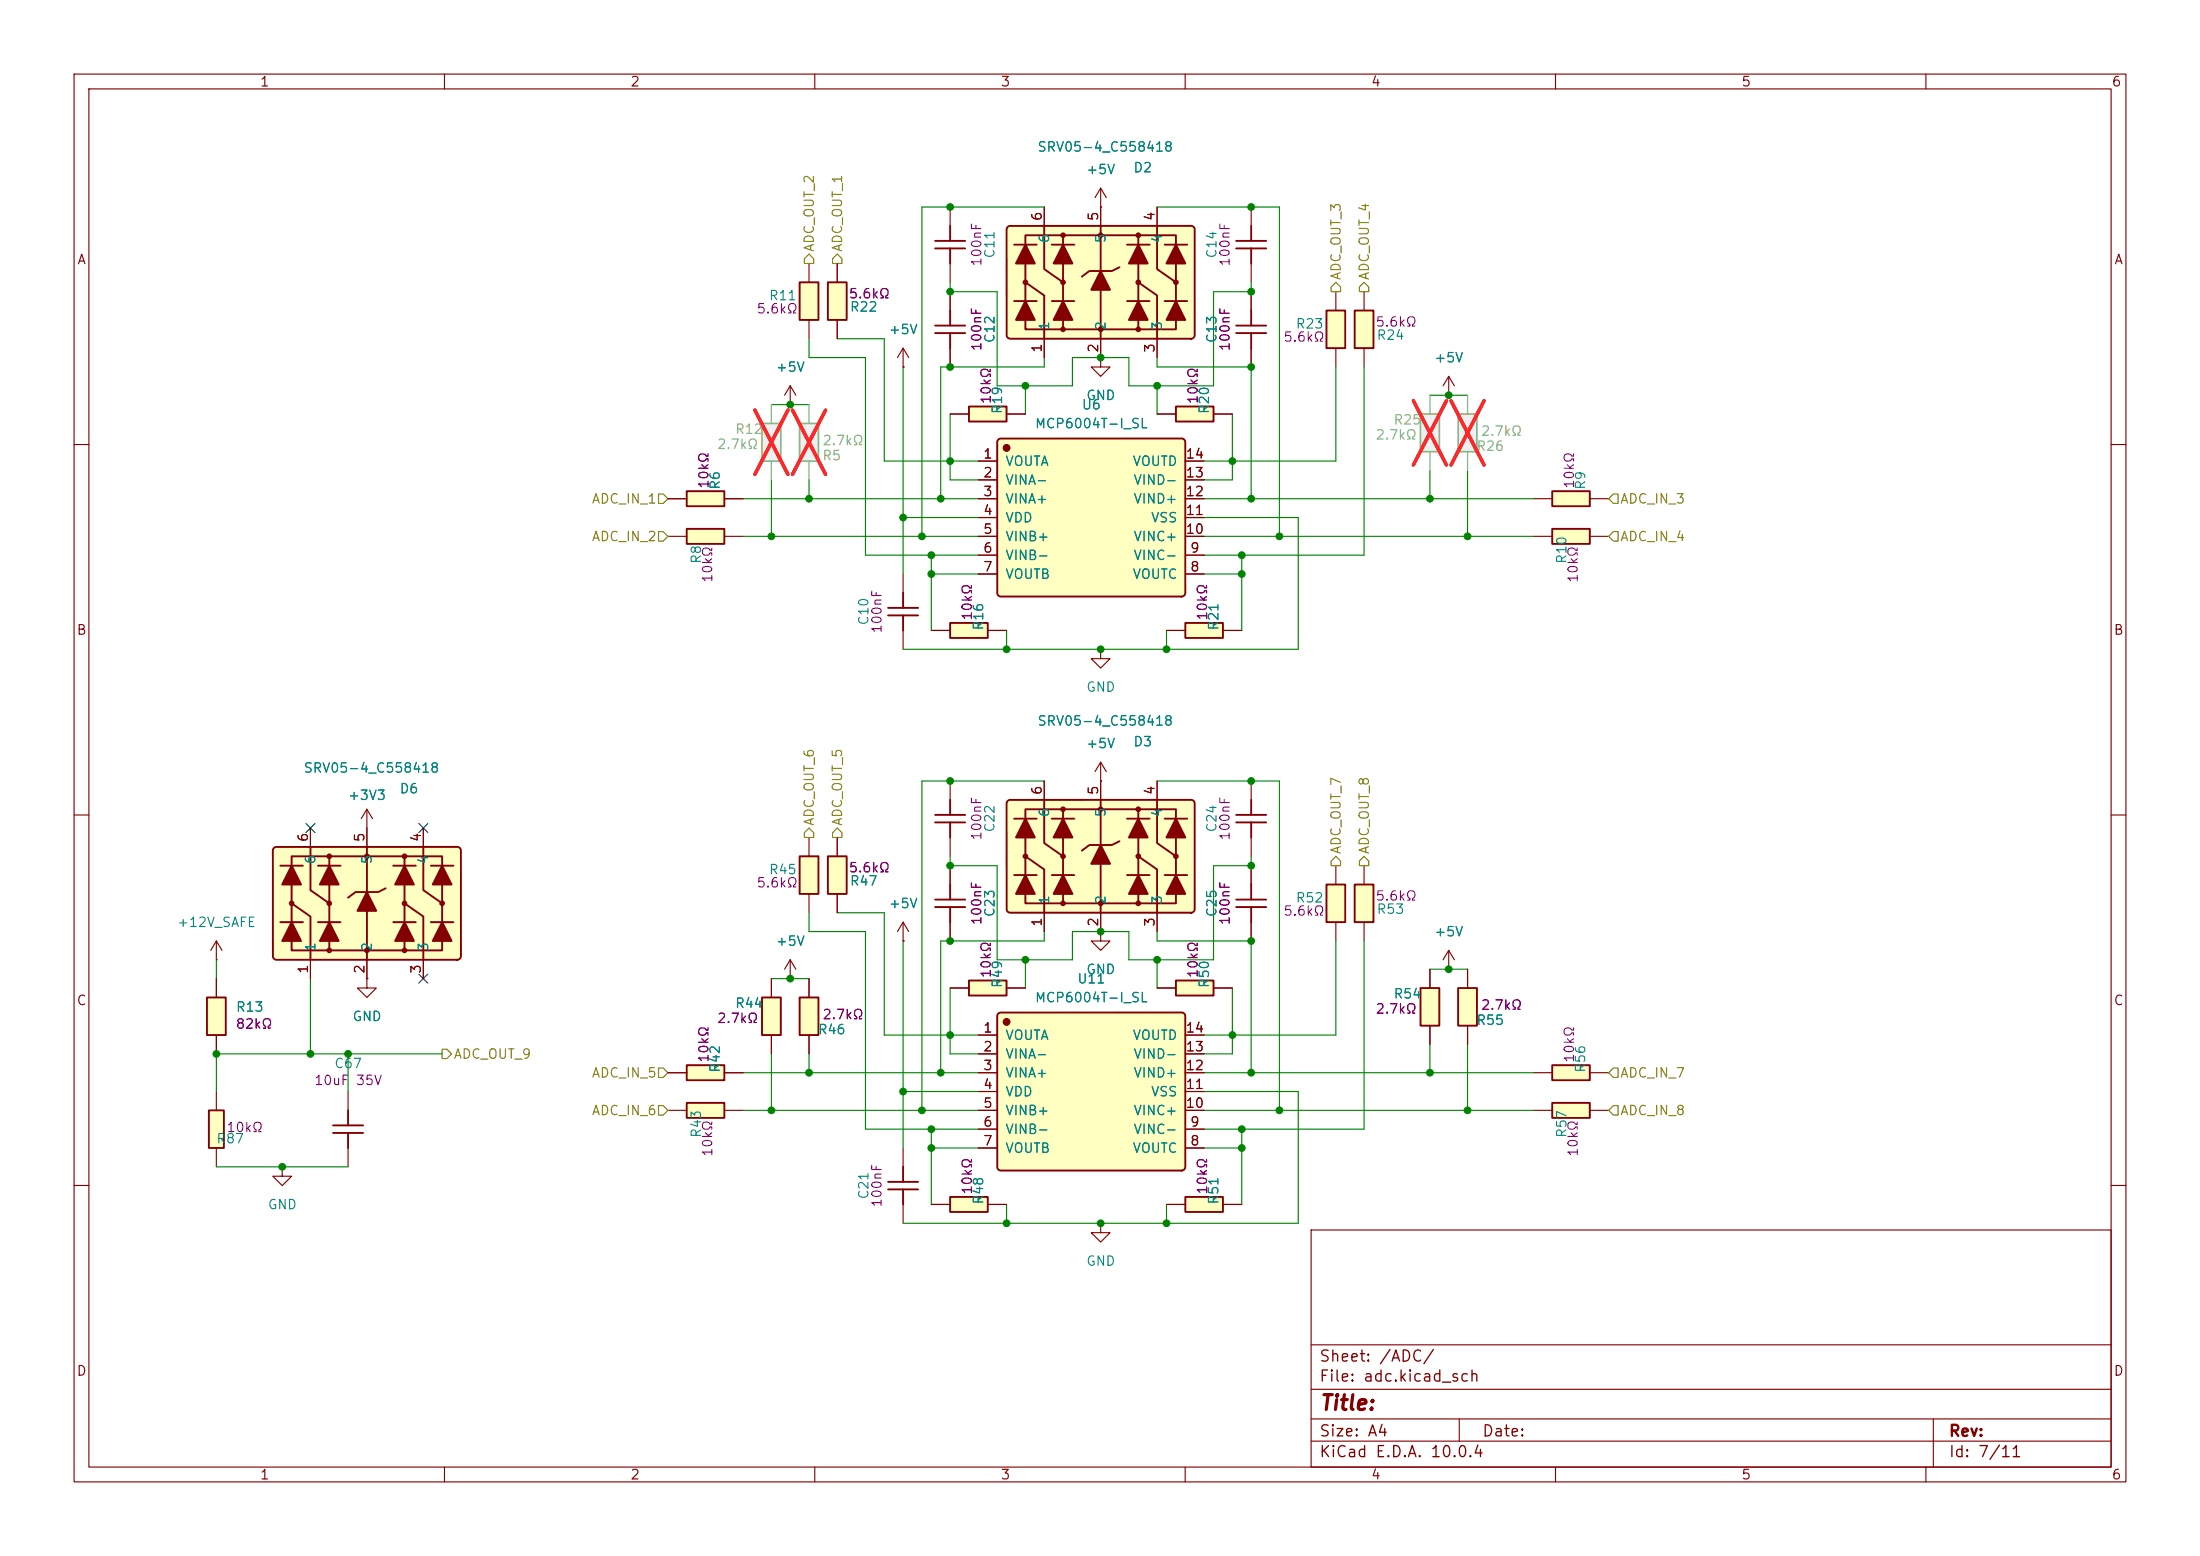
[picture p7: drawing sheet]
<svg xmlns="http://www.w3.org/2000/svg" width="297mm" height="210mm" viewBox="0 0 297 210" stroke-linecap="round" stroke-linejoin="round" font-family="sans-serif">
<g fill="none" stroke="#840000" stroke-width=".15">
<path d="M10 10h277v190h-277zM12 12h273v186h-273zM60 10v2M110 10v2M160 10v2M210 10v2M260 10v2M10 60h2M285 60h2M10 110h2M285 110h2M10 160h2"/>
<path d="M177 166h108v32h-108zM285 160h2M60 198v2M110 198v2M160 198v2M177 194.5h108M177 191.5h108M177 187.5h108M177 181.5h108M197 191.5v3M210 198v2M260 198v2"/>
<path d="M261 191.5v6.5"/>
</g>
<path d="M196.8 133.4h2.6v5h-2.6z" fill="#ffffc2"/>
<path d="M196.8 133.4h2.6v5h-2.6z" fill="none" stroke="#840000" stroke-width=".25"/>
<path d="M198.1 130.8v2.6M198.1 138.4v2.6" fill="none" stroke="#840000" stroke-width=".15"/>
<path d="M136 108.1l.3-.1h24.5h.3l.2 .4v14.3a.51 .51 0 0 1-.5 .5h-24.4l-.3-.1-.2-.3v-14.3z" fill="#ffffc2"/>
<g fill="none" stroke="#840000" stroke-width=".25">
<path d="M136 108.1l.3-.1h24.5h.3l.2 .4v14.3a.51 .51 0 0 1-.5 .5h-24.4l-.3-.1-.2-.3v-14.3zM136.9 110.5h3.1M136.9 118.1h3.1M138.4 110.5v-1.3h20.3v1.3M138.4 115.6l2.6 1.7v5.9M138.4 113v5.1M141 108v5.8l2.5 1.8M142 110.5h3M142 118.1h3M143.5 109.2v1.3M143.5 113v5.1M148.6 108v6"/>
<path d="M148.6 116.6v6.6M151.1 113.5l-1 .5h-3l-1.1 .8M152.1 110.5h3.1M152.1 118.1h3.1M153.7 115.6l2.5 1.7v5.9M153.7 109.2v1.3M153.7 113v5.1M156.2 108v5.8l2.5 1.8M157.2 110.5h3.1M157.2 118.1h3.1M158.7 113v5.1M138.4 120.7v1.2h20.3v-1.2"/>
<path d="M143.5 120.7v1.2M153.7 120.7v1.2"/>
<circle cx="138.4" cy="115.6" r=".25"/>
<circle cx="143.5" cy="109.2" r=".25"/>
<circle cx="143.5" cy="115.6" r=".25"/>
<circle cx="148.6" cy="109.2" r=".25"/>
<circle cx="153.7" cy="109.2" r=".25"/>
<circle cx="153.7" cy="115.6" r=".25"/>
<circle cx="158.7" cy="115.6" r=".25"/>
<circle cx="143.5" cy="121.9" r=".25"/>
<circle cx="148.6" cy="121.9" r=".25"/>
<circle cx="153.7" cy="121.9" r=".25"/>
</g>
<g fill="#840000" stroke="#840000" stroke-width=".25">
<path d="M138.4 110.5l1.3 2.5h-2.5z"/>
<path d="M138.4 118.1l1.3 2.6h-2.5z"/>
<path d="M143.5 110.5l1.3 2.5h-2.6z"/>
<path d="M143.5 118.1l1.3 2.6h-2.6z"/>
<path d="M148.6 114l1.3 2.6h-2.6z"/>
<path d="M153.7 110.5l1.2 2.5h-2.5z"/>
<path d="M153.7 118.1l1.2 2.6h-2.5z"/>
<path d="M158.7 110.5l1.3 2.5h-2.5z"/>
<path d="M158.7 118.1l1.3 2.6h-2.5z"/>
</g>
<path d="M141 105.4v2.6M148.6 105.4v2.6M156.2 105.4v2.6M141 123.2v2.5M148.6 123.2v2.5M156.2 123.2v2.5" fill="none" stroke="#840000" stroke-width=".15"/>
<path d="M92.7 148.8h5.1v2.1h-5.1z" fill="#ffffc2"/>
<path d="M166.9 33.5h4M166.9 32.5h4M168.9 30.5v2M168.9 33.5v2.1M92.7 148.8h5.1v2.1h-5.1z" fill="none" stroke="#840000" stroke-width=".25"/>
<path d="M168.9 27.9v2.6M168.9 35.6v2.5M90.2 149.9h2.5M97.8 149.9h2.5" fill="none" stroke="#840000" stroke-width=".15"/>
<path d="M191.8 133.4h2.5v5h-2.5z" fill="#ffffc2"/>
<path d="M191.8 133.4h2.5v5h-2.5z" fill="none" stroke="#840000" stroke-width=".25"/>
<path d="M49.5 132.1v1.3h1.3l-1.3 1.2-1.2-1.2h1.2M49.5 132.1h.1M193 130.8v2.6M193 138.4v2.6" fill="none" stroke="#840000" stroke-width=".15"/>
<path d="M37 114.4l.2-.1h24.5l.3 .1 .2 .3v14.3a.51 .51 0 0 1-.5 .5h-24.4h-.2l-.3-.4v-14.3z" fill="#ffffc2"/>
<g fill="none" stroke="#840000" stroke-width=".25">
<path d="M37 114.4l.2-.1h24.5l.3 .1 .2 .3v14.3a.51 .51 0 0 1-.5 .5h-24.4h-.2l-.3-.4v-14.3zM37.8 116.8h3.1M39.4 116.8v-1.2h20.3v1.2M39.4 119.4v5.1M41.9 114.3v5.8l2.5 1.8M42.9 116.8h3.1M44.4 115.6v1.2M44.4 119.4v5.1M49.5 114.3v6.1M52.1 119.9l-1 .5h-3.1l-1 .8M53.1 116.8h3M54.6 115.6v1.2"/>
<path d="M54.6 119.4v5.1M57.1 114.3v5.8l2.6 1.8M58.2 116.8h3M59.7 119.4v5.1M37.8 124.5h3.1M39.4 121.9l2.5 1.8v5.8M39.4 127v1.3h20.3v-1.3M42.9 124.5h3.1M44.4 127v1.3M49.5 122.9v6.6M53.1 124.5h3M54.6 121.9l2.5 1.8v5.8"/>
<path d="M54.6 127v1.3M58.2 124.5h3M45 152.9h4M45 151.9h4M47 149.9v2M47 152.9v2"/>
<circle cx="44.4" cy="115.6" r=".25"/>
<circle cx="49.5" cy="115.6" r=".25"/>
<circle cx="54.6" cy="115.6" r=".25"/>
<circle cx="39.4" cy="121.9" r=".25"/>
<circle cx="44.4" cy="128.3" r=".25"/>
<circle cx="44.4" cy="121.9" r=".25"/>
<circle cx="49.5" cy="128.3" r=".25"/>
<circle cx="54.6" cy="128.3" r=".25"/>
<circle cx="54.6" cy="121.9" r=".25"/>
<circle cx="59.7" cy="121.9" r=".25"/>
</g>
<g fill="#840000" stroke="#840000" stroke-width=".25">
<path d="M39.4 116.8l1.2 2.6h-2.5z"/>
<path d="M39.4 124.5l1.2 2.5h-2.5z"/>
<path d="M44.4 116.8l1.3 2.6h-2.5z"/>
<path d="M44.4 124.5l1.3 2.5h-2.5z"/>
<path d="M49.5 120.4l1.3 2.5h-2.5z"/>
<path d="M54.6 116.8l1.3 2.6h-2.6z"/>
<path d="M54.6 124.5l1.3 2.5h-2.6z"/>
<path d="M59.7 116.8l1.3 2.6h-2.6z"/>
<path d="M59.7 124.5l1.3 2.5h-2.6z"/>
</g>
<path d="M41.9 111.8v2.5M49.5 111.8v2.5M57.1 111.8v2.5M29.2 129.5h.1M29.2 127l-.8 1.3M29.2 127l.8 1.3M29.2 127v2.5M41.9 129.5v2.6M49.5 129.5v2.6M57.1 129.5v2.6M47 147.3v2.6M47 154.9v2.6" fill="none" stroke="#840000" stroke-width=".15"/>
<path d="M191.8 55.9h2.5v5.1h-2.5z" fill="#f0f0f0"/>
<path d="M191.8 55.9h2.5v5.1h-2.5z" fill="none" stroke="#a1a1a1" stroke-width=".25"/>
<path d="M193 53.3v2.6M193 61v2.5" fill="none" stroke="#a1a1a1" stroke-width=".15"/>
<path d="M190.8 54.1l4.5 8.7M195.3 54.1l-4.5 8.7" fill="none" stroke="#ff2626" stroke-width=".46"/>
<path d="M195.6 53.3h.1M195.6 50.8l-.8 1.3M195.6 50.8l.7 1.3M195.6 50.8v2.5" fill="none" stroke="#840000" stroke-width=".15"/>
<path d="M27.9 134.6h2.6v5.1h-2.6z" fill="#ffffc2"/>
<path d="M27.9 134.6h2.6v5.1h-2.6z" fill="none" stroke="#840000" stroke-width=".25"/>
<path d="M106.7 54.6h.1M106.7 52.1l-.8 1.2M106.7 52.1l.7 1.2M106.7 52.1v2.5M29.2 132.1v2.5M29.2 139.7v2.5" fill="none" stroke="#840000" stroke-width=".15"/>
<path d="M107.9 57.2h2.6v5h-2.6z" fill="#f0f0f0"/>
<path d="M107.9 57.2h2.6v5h-2.6z" fill="none" stroke="#a1a1a1" stroke-width=".25"/>
<path d="M109.2 54.6v2.6M109.2 62.2v2.6" fill="none" stroke="#a1a1a1" stroke-width=".15"/>
<path d="M107 55.3l4.5 8.7M111.5 55.3l-4.5 8.7" fill="none" stroke="#ff2626" stroke-width=".46"/>
<path d="M196.8 55.9h2.6v5.1h-2.6z" fill="#f0f0f0"/>
<path d="M196.8 55.9h2.6v5.1h-2.6z" fill="none" stroke="#a1a1a1" stroke-width=".25"/>
<path d="M198.1 53.3v2.6M198.1 61v2.5" fill="none" stroke="#a1a1a1" stroke-width=".15"/>
<path d="M195.9 54.1l4.5 8.7M200.4 54.1l-4.5 8.7" fill="none" stroke="#ff2626" stroke-width=".46"/>
<path d="M102.9 57.2h2.5v5h-2.5z" fill="#f0f0f0"/>
<path d="M102.9 57.2h2.5v5h-2.5z" fill="none" stroke="#a1a1a1" stroke-width=".25"/>
<path d="M104.1 54.6v2.6M104.1 62.2v2.6" fill="none" stroke="#a1a1a1" stroke-width=".15"/>
<path d="M101.9 55.3l4.5 8.7M106.4 55.3l-4.5 8.7" fill="none" stroke="#ff2626" stroke-width=".46"/>
<path d="M92.7 66.3h5.1v2h-5.1z" fill="#ffffc2"/>
<path d="M92.7 66.3h5.1v2h-5.1z" fill="none" stroke="#840000" stroke-width=".25"/>
<path d="M121.9 49.5h.1M121.9 47l-.7 1.3M121.9 47l.8 1.3M121.9 47v2.5M90.2 67.3h2.5M97.8 67.3h2.5" fill="none" stroke="#840000" stroke-width=".15"/>
<path d="M107.9 38.1h2.6v5.1h-2.6z" fill="#ffffc2"/>
<path d="M107.9 38.1h2.6v5.1h-2.6z" fill="none" stroke="#840000" stroke-width=".25"/>
<path d="M109.2 35.6v2.5M109.2 43.2v2.5" fill="none" stroke="#840000" stroke-width=".15"/>
<path d="M111.8 38.1h2.5v5.1h-2.5z" fill="#ffffc2"/>
<path d="M111.8 38.1h2.5v5.1h-2.5zM119.9 159.5h4.1M121.9 157.5v2M119.9 160.5h4.1M121.9 160.5v2.1" fill="none" stroke="#840000" stroke-width=".25"/>
<path d="M113 35.6v2.5M113 43.2v2.5M121.9 127h.1M121.9 124.5l-.7 1.2M121.9 124.5l.8 1.2M121.9 124.5v2.5M121.9 154.9v2.6M121.9 162.6v2.5" fill="none" stroke="#840000" stroke-width=".15"/>
<path d="M158.7 54.9h5.1v2h-5.1z" fill="#ffffc2"/>
<path d="M158.7 54.9h5.1v2h-5.1zM166.9 45h4M166.9 43.9h4M168.9 41.9v2M168.9 45v2" fill="none" stroke="#840000" stroke-width=".25"/>
<path d="M168.9 39.4v2.5M156.2 55.9h2.5M163.8 55.9h2.6M168.9 47v2.5" fill="none" stroke="#840000" stroke-width=".15"/>
<path d="M92.7 143.8h5.1v2h-5.1z" fill="#ffffc2"/>
<path d="M92.7 143.8h5.1v2h-5.1z" fill="none" stroke="#840000" stroke-width=".25"/>
<path d="M90.2 144.8h2.5M97.8 144.8h2.5" fill="none" stroke="#840000" stroke-width=".15"/>
<path d="M209.5 66.3h5.1v2h-5.1z" fill="#ffffc2"/>
<path d="M209.5 66.3h5.1v2h-5.1z" fill="none" stroke="#840000" stroke-width=".25"/>
<path d="M207 67.3h2.5M214.6 67.3h2.6" fill="none" stroke="#840000" stroke-width=".15"/>
<path d="M209.5 71.4h5.1v2h-5.1z" fill="#ffffc2"/>
<path d="M209.5 71.4h5.1v2h-5.1z" fill="none" stroke="#840000" stroke-width=".25"/>
<path d="M207 72.4h2.5M214.6 72.4h2.6" fill="none" stroke="#840000" stroke-width=".15"/>
<path d="M102.9 134.6h2.5v5.1h-2.5z" fill="#ffffc2"/>
<path d="M102.9 134.6h2.5v5.1h-2.5z" fill="none" stroke="#840000" stroke-width=".25"/>
<path d="M104.1 132.1v2.5M104.1 139.7v2.5" fill="none" stroke="#840000" stroke-width=".15"/>
<path d="M182.9 41.9h2.5v5.1h-2.5z" fill="#ffffc2"/>
<path d="M182.9 41.9h2.5v5.1h-2.5z" fill="none" stroke="#840000" stroke-width=".25"/>
<path d="M184.1 39.4v2.5M184.1 47v2.5" fill="none" stroke="#840000" stroke-width=".15"/>
<path d="M179.1 41.9h2.5v5.1h-2.5z" fill="#ffffc2"/>
<path d="M179.1 41.9h2.5v5.1h-2.5z" fill="none" stroke="#840000" stroke-width=".25"/>
<path d="M180.3 39.4v2.5M180.3 47v2.5" fill="none" stroke="#840000" stroke-width=".15"/>
<path d="M107.9 115.6h2.6v5.1h-2.6z" fill="#ffffc2"/>
<path d="M107.9 115.6h2.6v5.1h-2.6z" fill="none" stroke="#840000" stroke-width=".25"/>
<path d="M109.2 113v2.6M109.2 120.7v2.5" fill="none" stroke="#840000" stroke-width=".15"/>
<path d="M111.8 115.6h2.5v5.1h-2.5z" fill="#ffffc2"/>
<path d="M111.8 115.6h2.5v5.1h-2.5z" fill="none" stroke="#840000" stroke-width=".25"/>
<path d="M113 113v2.6M106.7 132.1h.1M106.7 129.5l-.8 1.3M106.7 129.5l.7 1.3M106.7 129.5v2.6M113 120.7v2.5" fill="none" stroke="#840000" stroke-width=".15"/>
<path d="M92.7 71.4h5.1v2h-5.1z" fill="#ffffc2"/>
<path d="M92.7 71.4h5.1v2h-5.1z" fill="none" stroke="#840000" stroke-width=".25"/>
<path d="M90.2 72.4h2.5M97.8 72.4h2.5M148.6 87.6v1.3h1.3l-1.3 1.3-1.3-1.3h1.3M148.6 87.6h.1M148.6 105.4h.1M148.6 102.9l-.8 1.2M148.6 102.9l.8 1.2M148.6 102.9v2.5" fill="none" stroke="#840000" stroke-width=".15"/>
<path d="M107.9 134.6h2.6v5.1h-2.6z" fill="#ffffc2"/>
<path d="M107.9 134.6h2.6v5.1h-2.6z" fill="none" stroke="#840000" stroke-width=".25"/>
<path d="M109.2 132.1v2.5M109.2 139.7v2.5" fill="none" stroke="#840000" stroke-width=".15"/>
<path d="M128.3 84.1h5v2h-5z" fill="#ffffc2"/>
<path d="M119.9 83.1h4.1M119.9 82h4.1M121.9 80v2M121.9 83.1v2M128.3 84.1h5v2h-5z" fill="none" stroke="#840000" stroke-width=".25"/>
<path d="M121.9 77.5v2.5M121.9 85.1v2.5M125.7 85.1h2.6M133.3 85.1h2.6M49.5 109.2l-.7 1.3M49.5 109.2l.8 1.3M49.5 109.2v2.6" fill="none" stroke="#840000" stroke-width=".15"/>
<path d="M134.8 136.8l.2-.1h24.5h.3l.2 .4v20.4a.51 .51 0 0 1-.5 .5h-24.4l-.3-.2-.2-.2v-20.4z" fill="#ffffc2"/>
<circle cx="135.9" cy="137.9" r=".38" fill="#840000" stroke="#840000" stroke-width=".25"/>
<path d="M134.8 136.8l.2-.1h24.5h.3l.2 .4v20.4a.51 .51 0 0 1-.5 .5h-24.4l-.3-.2-.2-.2v-20.4z" fill="none" stroke="#840000" stroke-width=".25"/>
<g fill="none" stroke="#840000" stroke-width=".15">
<path d="M132.1 139.7h2.5M160 139.7h2.6M132.1 142.2h2.5M132.1 144.8h2.5M132.1 147.3h2.5M132.1 149.9h2.5M132.1 152.4h2.5M132.1 154.9h2.5M160 142.2h2.6M160 144.8h2.6M160 147.3h2.6M160 149.9h2.6"/>
<path d="M160 152.4h2.6M160 154.9h2.6"/>
</g>
<path d="M128.3 161.5h5v2.1h-5z" fill="#ffffc2"/>
<path d="M128.3 161.5h5v2.1h-5z" fill="none" stroke="#840000" stroke-width=".25"/>
<path d="M125.7 162.6h2.6M133.3 162.6h2.6" fill="none" stroke="#840000" stroke-width=".15"/>
<path d="M130.8 132.3h5.1v2.1h-5.1z" fill="#ffffc2"/>
<path d="M130.8 132.3h5.1v2.1h-5.1z" fill="none" stroke="#840000" stroke-width=".25"/>
<path d="M128.3 133.4h2.5M135.9 133.4h2.5" fill="none" stroke="#840000" stroke-width=".15"/>
<path d="M179.1 119.4h2.5v5.1h-2.5z" fill="#ffffc2"/>
<path d="M179.1 119.4h2.5v5.1h-2.5z" fill="none" stroke="#840000" stroke-width=".25"/>
<path d="M180.3 116.8v2.6M180.3 124.5v2.5" fill="none" stroke="#840000" stroke-width=".15"/>
<path d="M160 84.1h5.1v2h-5.1z" fill="#ffffc2"/>
<path d="M160 84.1h5.1v2h-5.1z" fill="none" stroke="#840000" stroke-width=".25"/>
<path d="M157.5 85.1h2.5M165.1 85.1h2.5" fill="none" stroke="#840000" stroke-width=".15"/>
<path d="M182.9 119.4h2.5v5.1h-2.5z" fill="#ffffc2"/>
<g fill="none" stroke="#840000" stroke-width=".25">
<path d="M126.2 110h4.1M126.2 111h4.1M128.3 108v2M128.3 111v2M128.3 119.4v2M166.9 110h4M166.9 111h4M168.9 108v2M168.9 111v2M168.9 119.4v2M182.9 119.4h2.5v5.1h-2.5zM126.2 121.4h4.1"/>
<path d="M126.2 122.4h4.1M128.3 122.4v2.1M166.9 121.4h4M166.9 122.4h4M168.9 122.4v2.1"/>
</g>
<path d="M128.3 105.4v2.6M128.3 113v2.6M128.3 116.8v2.6M168.9 105.4v2.6M168.9 113v2.6M168.9 116.8v2.6M184.1 116.8v2.6M128.3 124.5v2.5M168.9 124.5v2.5M184.1 124.5v2.5M38.1 157.5v1.3h1.3l-1.3 1.2-1.3-1.2h1.3M38.1 157.5h.1" fill="none" stroke="#840000" stroke-width=".15"/>
<path d="M28.2 149.9h2v5h-2z" fill="#ffffc2"/>
<path d="M126.2 32.5h4.1M126.2 33.5h4.1M128.3 30.5v2M128.3 33.5v2.1M126.2 43.9h4.1M126.2 45h4.1M128.3 41.9v2M128.3 45v2M28.2 149.9h2v5h-2z" fill="none" stroke="#840000" stroke-width=".25"/>
<path d="M128.3 27.9v2.6M128.3 35.6v2.5M128.3 39.4v2.5M148.6 27.9h.1M148.6 25.4l-.8 1.3M148.6 25.4l.8 1.3M148.6 25.4v2.5M128.3 47v2.5M29.2 147.3v2.6M29.2 154.9v2.6" fill="none" stroke="#840000" stroke-width=".15"/>
<path d="M136 30.6l.3-.1h24.5l.3 .1 .2 .3v14.3a.51 .51 0 0 1-.5 .5h-24.4l-.3-.1-.2-.3v-14.3z" fill="#ffffc2"/>
<g fill="none" stroke="#840000" stroke-width=".25">
<path d="M136 30.6l.3-.1h24.5l.3 .1 .2 .3v14.3a.51 .51 0 0 1-.5 .5h-24.4l-.3-.1-.2-.3v-14.3zM136.9 33h3.1M138.4 33v-1.2h20.3v1.2M138.4 38.1l2.6 1.8v5.8M138.4 35.6v5M141 30.5v5.8l2.5 1.8M142 33h3M143.5 31.8v1.2M143.5 35.6v5M148.6 30.5v6.1M148.6 39.1v6.6M151.1 36.1l-1 .5h-3l-1.1 .7"/>
<path d="M152.1 33h3.1M153.7 38.1l2.5 1.8v5.8M153.7 31.8v1.2M153.7 35.6v5M156.2 30.5v5.8l2.5 1.8M157.2 33h3.1M158.7 35.6v5M136.9 40.6h3.1M138.4 43.2v1.3h20.3v-1.3M142 40.6h3M143.5 43.2v1.3M152.1 40.6h3.1"/>
<path d="M153.7 43.2v1.3M157.2 40.6h3.1"/>
<circle cx="138.4" cy="38.1" r=".25"/>
<circle cx="143.5" cy="31.7" r=".25"/>
<circle cx="143.5" cy="38.1" r=".25"/>
<circle cx="148.6" cy="31.7" r=".25"/>
<circle cx="153.7" cy="31.7" r=".25"/>
<circle cx="153.7" cy="38.1" r=".25"/>
<circle cx="158.7" cy="38.1" r=".25"/>
<circle cx="143.5" cy="44.4" r=".25"/>
<circle cx="148.6" cy="44.4" r=".25"/>
<circle cx="153.7" cy="44.4" r=".25"/>
</g>
<g fill="#840000" stroke="#840000" stroke-width=".25">
<path d="M138.4 33l1.3 2.6h-2.5z"/>
<path d="M138.4 40.6l1.3 2.6h-2.5z"/>
<path d="M143.5 33l1.3 2.6h-2.6z"/>
<path d="M143.5 40.6l1.3 2.6h-2.6z"/>
<path d="M148.6 36.6l1.3 2.5h-2.6z"/>
<path d="M153.7 33l1.2 2.6h-2.5z"/>
<path d="M153.7 40.6l1.2 2.6h-2.5z"/>
<path d="M158.7 33l1.3 2.6h-2.5z"/>
<path d="M158.7 40.6l1.3 2.6h-2.5z"/>
</g>
<path d="M141 27.9v2.6M148.6 27.9v2.6M156.2 27.9v2.6M141 45.7v2.6M148.6 48.3v1.2h1.3l-1.3 1.3-1.3-1.3h1.3M148.6 48.3h.1M148.6 45.7v2.6M156.2 45.7v2.6" fill="none" stroke="#840000" stroke-width=".15"/>
<path d="M134.8 59.3l.2-.1h24.5l.3 .1 .2 .3v20.4a.51 .51 0 0 1-.5 .5h-24.4l-.3-.1-.2-.3v-20.4z" fill="#ffffc2"/>
<circle cx="135.9" cy="60.5" r=".38" fill="#840000" stroke="#840000" stroke-width=".25"/>
<path d="M134.8 59.3l.2-.1h24.5l.3 .1 .2 .3v20.4a.51 .51 0 0 1-.5 .5h-24.4l-.3-.1-.2-.3v-20.4z" fill="none" stroke="#840000" stroke-width=".25"/>
<g fill="none" stroke="#840000" stroke-width=".15">
<path d="M132.1 62.2h2.5M132.1 64.8h2.5M132.1 67.3h2.5M132.1 69.9h2.5M132.1 72.4h2.5M132.1 74.9h2.5M132.1 77.5h2.5M160 62.2h2.6M160 64.8h2.6M160 67.3h2.6M160 69.9h2.6M160 72.4h2.6"/>
<path d="M160 74.9h2.6M160 77.5h2.6"/>
</g>
<path d="M130.8 54.9h5.1v2h-5.1z" fill="#ffffc2"/>
<path d="M130.8 54.9h5.1v2h-5.1z" fill="none" stroke="#840000" stroke-width=".25"/>
<path d="M128.3 55.9h2.5M135.9 55.9h2.5" fill="none" stroke="#840000" stroke-width=".15"/>
<path d="M209.5 148.8h5.1v2.1h-5.1z" fill="#ffffc2"/>
<path d="M209.5 148.8h5.1v2.1h-5.1z" fill="none" stroke="#840000" stroke-width=".25"/>
<path d="M207 149.9h2.5M214.6 149.9h2.6" fill="none" stroke="#840000" stroke-width=".15"/>
<path d="M209.5 143.8h5.1v2h-5.1z" fill="#ffffc2"/>
<path d="M209.5 143.8h5.1v2h-5.1z" fill="none" stroke="#840000" stroke-width=".25"/>
<path d="M207 144.8h2.5M214.6 144.8h2.6M148.6 165.1v1.3h1.3l-1.3 1.2-1.3-1.2h1.3M148.6 165.1h.1" fill="none" stroke="#840000" stroke-width=".15"/>
<path d="M158.7 132.3h5.1v2.1h-5.1z" fill="#ffffc2"/>
<path d="M158.7 132.3h5.1v2.1h-5.1z" fill="none" stroke="#840000" stroke-width=".25"/>
<path d="M148.6 125.7v1.3h1.3l-1.3 1.3-1.3-1.3h1.3M148.6 125.7h.1M156.2 133.4h2.5M163.8 133.4h2.6" fill="none" stroke="#840000" stroke-width=".15"/>
<path d="M160 161.5h5.1v2.1h-5.1z" fill="#ffffc2"/>
<path d="M160 161.5h5.1v2.1h-5.1z" fill="none" stroke="#840000" stroke-width=".25"/>
<g fill="none" stroke="#840000" stroke-width=".15">
<path d="M113 35.6v2.5M128.3 39.4v2.5M141 27.9v2.6M148.6 27.9h.1M148.6 27.9v2.6M156.2 27.9v2.6M168.9 39.4v2.5M106.7 54.6h.1M113 43.2v2.5M121.9 49.5h.1M128.3 55.9h2.5M128.3 47v2.5"/>
<path d="M135.9 55.9h2.5M141 45.7v2.6M148.6 48.3h.1M148.6 45.7v2.6M156.2 55.9h2.5M156.2 45.7v2.6M163.8 55.9h2.6M168.9 47v2.5M195.6 53.3h.1M90.2 67.3h2.5M97.8 67.3h2.5M132.1 62.2h2.5"/>
<path d="M132.1 64.8h2.5M132.1 67.3h2.5M132.1 69.9h2.5M132.1 72.4h2.5M132.1 74.9h2.5M132.1 77.5h2.5M160 62.2h2.6M160 64.8h2.6M160 67.3h2.6M160 69.9h2.6M160 72.4h2.6M160 74.9h2.6"/>
<path d="M160 77.5h2.6M125.7 85.1h2.6M133.3 85.1h2.6M157.5 85.1h2.5M165.1 85.1h2.5M41.9 111.8v2.5M49.5 111.8v2.5M57.1 111.8v2.5M113 113v2.6M128.3 116.8v2.6M141 105.4v2.6M148.6 105.4h.1"/>
<path d="M148.6 105.4v2.6M156.2 105.4v2.6M168.9 116.8v2.6M29.2 132.1v2.5M29.2 139.7v2.5M41.9 129.5v2.6M49.5 132.1h.1M49.5 129.5v2.6M57.1 129.5v2.6M104.1 132.1v2.5M104.1 139.7v2.5M106.7 132.1h.1"/>
<path d="M109.2 132.1v2.5M109.2 139.7v2.5M113 120.7v2.5M121.9 127h.1M128.3 133.4h2.5M128.3 124.5v2.5M132.1 139.7h2.5M135.9 133.4h2.5M141 123.2v2.5M148.6 125.7h.1M148.6 123.2v2.5M156.2 133.4h2.5"/>
<path d="M156.2 123.2v2.5M160 139.7h2.6M163.8 133.4h2.6M168.9 124.5v2.5M193 130.8v2.6M193 138.4v2.6M195.6 130.8h.1M195.6 128.3l-.8 1.2M195.6 128.3l.7 1.2M195.6 128.3v2.5M198.1 130.8v2.6M198.1 138.4v2.6"/>
<path d="M90.2 144.8h2.5M97.8 144.8h2.5M132.1 142.2h2.5M132.1 144.8h2.5M132.1 147.3h2.5M132.1 149.9h2.5M132.1 152.4h2.5M132.1 154.9h2.5M160 142.2h2.6M160 144.8h2.6M160 147.3h2.6M160 149.9h2.6"/>
<path d="M160 152.4h2.6M160 154.9h2.6M125.7 162.6h2.6M133.3 162.6h2.6M157.5 162.6h2.5M165.1 162.6h2.5"/>
</g>
<g fill="none" stroke="#848400" stroke-width=".15">
<path d="M109.2 34.3l.7 .6v.7h-1.3v-.7zM113 34.3l.7 .6v.7h-1.3v-.7zM180.3 38.1l.7 .6v.7h-1.3v-.7zM183.5 38.7l.6-.6 .7 .6v.7h-1.3zM88.9 66.7h.6l.7 .6-.7 .6h-.6zM88.9 71.8h.6l.7 .6-.7 .6h-.6zM217.8 71.8h.6v1.2h-.6l-.6-.6zM217.8 66.7h.6v1.2h-.6l-.6-.6zM109.2 111.8l.7 .6v.6h-1.3v-.6zM113 111.8l.7 .6v.6h-1.3v-.6zM180.3 115.6l.7 .6v.6h-1.3v-.6zM183.5 116.2l.6-.6 .7 .6v.6h-1.3z"/>
<path d="M59.7 141.6h.6l.7 .6-.7 .7h-.6zM88.9 144.1h.6l.7 .7-.7 .6h-.6zM88.9 149.2h.6l.7 .7-.7 .6h-.6zM217.8 149.2h.6v1.3h-.6l-.6-.6zM217.8 144.1h.6v1.3h-.6l-.6-.6z"/>
</g>
<g fill="none" stroke="#008400" stroke-width=".15">
<path d="M128.3 38.1v1.3h6.3v12.7h10.2v-3.8h7.6v3.8h11.4v-12.7h5.1v-1.3M141 27.9h-16.5v44.5M156.2 27.9h16.5v44.5M104.1 54.6h5.1M109.2 45.7v2.6h7.6v26.6h15.3M113 45.7h6.4v16.5h12.7M121.9 49.5v28M128.3 55.9v8.9h3.8M138.4 52.1v3.8M141 48.3v1.2h-14v17.8M156.2 48.3v1.2h12.7v17.8M156.2 52.1v3.8"/>
<path d="M166.4 55.9v8.9h-3.8M180.3 49.5v12.7h-17.7M184.1 49.5v25.4h-21.5M193 53.3h5.1M100.3 67.3h31.8M100.3 72.4h31.8M104.1 64.8v7.6M109.2 64.8v2.5M121.9 69.9h10.2M125.7 77.5h6.4M125.7 74.9v10.2M162.6 69.9h12.7v17.7h-53.4"/>
<path d="M162.6 67.3h44.4M162.6 72.4h44.4M162.6 77.5h5M167.6 74.9v10.2M193 63.5v3.8M198.1 63.5v8.9M135.9 85.1v2.5M157.5 85.1v2.5M128.3 115.6v1.2h6.3v12.7h10.2v-3.8h7.6v3.8h11.4v-12.7h5.1v-1.2M141 105.4h-16.5v44.5M156.2 105.4h16.5v44.5M29.2 129.5v2.6"/>
<path d="M41.9 132.1v10.1M104.1 132.1h5.1M109.2 123.2v2.5h7.6v26.7h15.3M113 123.2h6.4v16.5h12.7M121.9 127v27.9M128.3 133.4v8.8h3.8M138.4 129.5v3.9M141 125.7v1.3h-14v17.8M156.2 125.7v1.3h12.7v17.8M156.2 129.5v3.9M166.4 133.4v8.8h-3.8M180.3 127v12.7h-17.7"/>
<path d="M184.1 127v25.4h-21.5M193 130.8h5.1M29.2 157.5h17.8M47 142.2v5.1M59.7 142.2h-30.5v5.1M100.3 149.9h31.8M100.3 144.8h31.8M104.1 142.2v7.7M109.2 142.2v2.6M121.9 147.3h10.2M125.7 154.9h6.4M125.7 152.4v10.2"/>
<path d="M162.6 147.3h12.7v17.8h-53.4M162.6 149.9h44.4M162.6 144.8h44.4M162.6 154.9h5M167.6 152.4v10.2M193 141v3.8M198.1 141v8.9M135.9 162.6v2.5M157.5 162.6v2.5"/>
</g>
<path d="M41.3 111.2l1.2 1.2M42.5 111.2l-1.2 1.2M56.5 111.2l1.3 1.2M57.8 111.2l-1.3 1.2M56.5 131.5l1.3 1.2M57.8 131.5l-1.3 1.2" fill="none" stroke="#000084" stroke-width=".15"/>
<path d="M104.1 54.6v2.6M109.2 54.6v2.6M193 53.3v2.6M198.1 53.3v2.6M104.1 62.2v2.6M109.2 62.2v2.6M193 61v2.5M198.1 61v2.5" fill="none" stroke="#a1a1a1" stroke-width=".15"/>
<path d="M101.9 55.3l4.5 8.7M106.4 55.3l-4.5 8.7M107 55.3l4.5 8.7M111.5 55.3l-4.5 8.7M190.8 54.1l4.5 8.7M195.3 54.1l-4.5 8.7M195.9 54.1l4.5 8.7M200.4 54.1l-4.5 8.7" fill="none" stroke="#ff2626" stroke-width=".46"/>
<g fill="#008400" stroke="#008400" stroke-width=".14">
<circle cx="168.9" cy="39.4" r=".46"/>
<circle cx="168.9" cy="27.9" r=".46"/>
<circle cx="195.6" cy="53.3" r=".46"/>
<circle cx="193" cy="67.3" r=".46"/>
<circle cx="166.4" cy="62.2" r=".46"/>
<circle cx="168.9" cy="49.5" r=".46"/>
<circle cx="198.1" cy="72.4" r=".46"/>
<circle cx="168.9" cy="105.4" r=".46"/>
<circle cx="157.5" cy="87.6" r=".46"/>
<circle cx="148.6" cy="87.6" r=".46"/>
<circle cx="135.9" cy="87.6" r=".46"/>
<circle cx="167.6" cy="77.5" r=".46"/>
<circle cx="167.6" cy="74.9" r=".46"/>
<circle cx="125.7" cy="77.5" r=".46"/>
<circle cx="125.7" cy="74.9" r=".46"/>
<circle cx="168.9" cy="67.3" r=".46"/>
<circle cx="172.7" cy="72.4" r=".46"/>
<circle cx="167.6" cy="152.4" r=".46"/>
<circle cx="157.5" cy="165.1" r=".46"/>
<circle cx="195.6" cy="130.8" r=".46"/>
<circle cx="167.6" cy="154.9" r=".46"/>
<circle cx="172.7" cy="149.9" r=".46"/>
<circle cx="193" cy="144.8" r=".46"/>
<circle cx="198.1" cy="149.9" r=".46"/>
<circle cx="138.4" cy="52.1" r=".46"/>
<circle cx="128.3" cy="49.5" r=".46"/>
<circle cx="156.2" cy="52.1" r=".46"/>
<circle cx="148.6" cy="48.3" r=".46"/>
<circle cx="156.2" cy="129.5" r=".46"/>
<circle cx="148.6" cy="125.7" r=".46"/>
<circle cx="168.9" cy="116.8" r=".46"/>
<circle cx="168.9" cy="127" r=".46"/>
<circle cx="128.3" cy="116.8" r=".46"/>
<circle cx="138.4" cy="129.5" r=".46"/>
<circle cx="128.3" cy="127" r=".46"/>
<circle cx="125.7" cy="154.9" r=".46"/>
<circle cx="124.5" cy="149.9" r=".46"/>
<circle cx="125.7" cy="152.4" r=".46"/>
<circle cx="121.9" cy="69.9" r=".46"/>
<circle cx="124.5" cy="72.4" r=".46"/>
<circle cx="127" cy="67.3" r=".46"/>
<circle cx="109.2" cy="67.3" r=".46"/>
<circle cx="104.1" cy="72.4" r=".46"/>
<circle cx="121.9" cy="147.3" r=".46"/>
<circle cx="104.1" cy="149.9" r=".46"/>
<circle cx="106.7" cy="132.1" r=".46"/>
<circle cx="135.9" cy="165.1" r=".46"/>
<circle cx="148.6" cy="165.1" r=".46"/>
<circle cx="128.3" cy="139.7" r=".46"/>
<circle cx="127" cy="144.8" r=".46"/>
<circle cx="166.4" cy="139.7" r=".46"/>
<circle cx="168.9" cy="144.8" r=".46"/>
<circle cx="128.3" cy="105.4" r=".46"/>
<circle cx="128.3" cy="39.4" r=".46"/>
<circle cx="128.3" cy="27.9" r=".46"/>
<circle cx="128.3" cy="62.2" r=".46"/>
<circle cx="106.7" cy="54.6" r=".46"/>
<circle cx="29.2" cy="142.2" r=".46"/>
<circle cx="41.9" cy="142.2" r=".46"/>
<circle cx="47" cy="142.2" r=".46"/>
<circle cx="109.2" cy="144.8" r=".46"/>
<circle cx="38.1" cy="157.5" r=".46"/>
</g>
<text font-size="2" fill="#840000" x="178" y="190.8">Title:</text>
<g font-size="1.5" fill="#840000">
<text x="178" y="184.2">Sheet: /ADC/</text>
<text x="178" y="186.9">File: adc.kicad_sch</text>
<text x="178" y="197.1">KiCad E.D.A. 10.0.4</text>
<text x="178" y="194.3">Size: A4</text>
<text x="200" y="194.3">Date:</text>
<text x="263" y="194.3">Rev:</text>
<text x="263" y="197.1">Id: 7/11</text>
</g>
<g font-size="1.3" fill="#840000">
<text x="35" y="12">1</text>
<text x="85" y="12">2</text>
<text x="135" y="12">3</text>
<text x="185" y="12">4</text>
<text x="235" y="12">5</text>
<text x="285" y="12">6</text>
<text x="140.9" y="29.9" transform="rotate(-90 140.9 29.9)">6</text>
<text x="148.6" y="29.9" transform="rotate(-90 148.6 29.9)">5</text>
<text x="156.2" y="29.9" transform="rotate(-90 156.2 29.9)">4</text>
<text x="10.3" y="36">A</text>
<text x="285.3" y="36">A</text>
<text x="140.9" y="47.7" transform="rotate(-90 140.9 47.7)">1</text>
<text x="148.6" y="47.7" transform="rotate(-90 148.6 47.7)">2</text>
<text x="156.2" y="47.7" transform="rotate(-90 156.2 47.7)">3</text>
<text x="132.6" y="62.2">1</text>
<text x="132.6" y="64.7">2</text>
<text x="160" y="64.7">13</text>
<text x="160" y="62.2">14</text>
<text x="132.6" y="67.3">3</text>
<text x="132.6" y="69.8">4</text>
<text x="160" y="69.8">11</text>
<text x="160" y="67.3">12</text>
<text x="132.6" y="72.4">5</text>
<text x="132.6" y="74.9">6</text>
<text x="132.6" y="77.4">7</text>
<text x="160" y="72.4">10</text>
<text x="160.6" y="77.4">8</text>
<text x="160.6" y="74.9">9</text>
<text x="10.3" y="86">B</text>
<text x="285.3" y="86">B</text>
<text x="140.9" y="107.4" transform="rotate(-90 140.9 107.4)">6</text>
<text x="148.6" y="107.4" transform="rotate(-90 148.6 107.4)">5</text>
<text x="156.2" y="107.4" transform="rotate(-90 156.2 107.4)">4</text>
<text x="41.9" y="113.7" transform="rotate(-90 41.9 113.7)">6</text>
<text x="49.5" y="113.7" transform="rotate(-90 49.5 113.7)">5</text>
<text x="57.1" y="113.7" transform="rotate(-90 57.1 113.7)">4</text>
<text x="140.9" y="125.2" transform="rotate(-90 140.9 125.2)">1</text>
<text x="148.6" y="125.2" transform="rotate(-90 148.6 125.2)">2</text>
<text x="156.2" y="125.2" transform="rotate(-90 156.2 125.2)">3</text>
<text x="41.9" y="131.5" transform="rotate(-90 41.9 131.5)">1</text>
<text x="49.5" y="131.5" transform="rotate(-90 49.5 131.5)">2</text>
<text x="57.1" y="131.5" transform="rotate(-90 57.1 131.5)">3</text>
<text x="10.3" y="136">C</text>
<text x="285.3" y="136">C</text>
<text x="132.6" y="139.7">1</text>
<text x="132.6" y="142.2">2</text>
<text x="160" y="142.2">13</text>
<text x="160" y="139.7">14</text>
<text x="132.6" y="144.8">3</text>
<text x="132.6" y="147.3">4</text>
<text x="132.6" y="149.8">5</text>
<text x="160" y="149.8">10</text>
<text x="160" y="147.3">11</text>
<text x="160" y="144.8">12</text>
<text x="132.6" y="152.4">6</text>
<text x="132.6" y="154.9">7</text>
<text x="160.6" y="154.9">8</text>
<text x="160.6" y="152.4">9</text>
<text x="10.3" y="186">D</text>
<text x="285.3" y="186">D</text>
<text x="35" y="200">1</text>
<text x="85" y="200">2</text>
<text x="135" y="200">3</text>
<text x="185" y="200">4</text>
<text x="235" y="200">5</text>
<text x="285" y="200">6</text>
</g>
<g font-size="1.3" fill="#008484">
<text x="140" y="20.8">SRV05-4_C558418</text>
<text x="146.6" y="23.8">+5V</text>
<text x="152.9" y="23.6">D2</text>
<text x="134.6" y="35" transform="rotate(-90 134.6 35)">C11</text>
<text x="141.9" y="32.9" transform="rotate(-90 141.9 32.9)">6</text>
<text x="149.6" y="32.9" transform="rotate(-90 149.6 32.9)">5</text>
<text x="157.2" y="32.9" transform="rotate(-90 157.2 32.9)">4</text>
<text x="164.5" y="35" transform="rotate(-90 164.5 35)">C14</text>
<text x="103.7" y="40.8">R11</text>
<text x="114.6" y="42.4">R22</text>
<text x="119.9" y="45.4">+5V</text>
<text x="134.6" y="46.4" transform="rotate(-90 134.6 46.4)">C12</text>
<text x="141.9" y="44.7" transform="rotate(-90 141.9 44.7)">1</text>
<text x="149.6" y="44.7" transform="rotate(-90 149.6 44.7)">2</text>
<text x="157.2" y="44.7" transform="rotate(-90 157.2 44.7)">3</text>
<text x="164.5" y="46.4" transform="rotate(-90 164.5 46.4)">C13</text>
<text x="174.8" y="44.7">R23</text>
<text x="185.8" y="46.2">R24</text>
<text x="104.6" y="50.5">+5V</text>
<text x="193.5" y="49.2">+5V</text>
<text x="135.6" y="56" transform="rotate(-90 135.6 56)">R19</text>
<text x="139.6" y="58.1">MCP6004T-I_SL</text>
<text x="145.9" y="55.6">U6</text>
<text x="146.6" y="54.3">GND</text>
<text x="163.5" y="56" transform="rotate(-90 163.5 56)">R20</text>
<text x="135.6" y="63.2">VOUTA</text>
<text x="135.6" y="65.7">VINA-</text>
<text x="152.8" y="63.2">VOUTD</text>
<text x="152.9" y="65.7">VIND-</text>
<text x="97.5" y="66.2" transform="rotate(-90 97.5 66.2)">R6</text>
<text x="135.6" y="68.3">VINA+</text>
<text x="135.6" y="70.8">VDD</text>
<text x="152.9" y="68.3">VIND+</text>
<text x="155.3" y="70.8">VSS</text>
<text x="214.3" y="66.2" transform="rotate(-90 214.3 66.2)">R9</text>
<text x="95" y="76.2" transform="rotate(-90 95 76.2)">R8</text>
<text x="135.6" y="73.4">VINB+</text>
<text x="135.6" y="75.9">VINB-</text>
<text x="152.9" y="75.9">VINC-</text>
<text x="152.9" y="73.4">VINC+</text>
<text x="211.8" y="76.2" transform="rotate(-90 211.8 76.2)">R10</text>
<text x="135.6" y="78.4">VOUTB</text>
<text x="152.8" y="78.4">VOUTC</text>
<text x="117.6" y="84.5" transform="rotate(-90 117.6 84.5)">C10</text>
<text x="133.1" y="85.2" transform="rotate(-90 133.1 85.2)">R16</text>
<text x="164.8" y="85.2" transform="rotate(-90 164.8 85.2)">R21</text>
<text x="146.6" y="93.7">GND</text>
<text x="140" y="98.3">SRV05-4_C558418</text>
<text x="146.6" y="101.3">+5V</text>
<text x="152.9" y="101">D3</text>
<text x="40.9" y="104.6">SRV05-4_C558418</text>
<text x="53.9" y="107.4">D6</text>
<text x="46.9" y="108.3">+3V3</text>
<text x="134.6" y="112.4" transform="rotate(-90 134.6 112.4)">C22</text>
<text x="141.9" y="110.4" transform="rotate(-90 141.9 110.4)">6</text>
<text x="149.6" y="110.4" transform="rotate(-90 149.6 110.4)">5</text>
<text x="157.2" y="110.4" transform="rotate(-90 157.2 110.4)">4</text>
<text x="164.5" y="112.4" transform="rotate(-90 164.5 112.4)">C24</text>
<text x="42.9" y="116.7" transform="rotate(-90 42.9 116.7)">6</text>
<text x="50.5" y="116.7" transform="rotate(-90 50.5 116.7)">5</text>
<text x="58.1" y="116.7" transform="rotate(-90 58.1 116.7)">4</text>
<text x="103.7" y="118.3">R45</text>
<text x="114.6" y="119.8">R47</text>
<text x="23.8" y="125.4">+12V_SAFE</text>
<text x="119.9" y="122.9">+5V</text>
<text x="134.6" y="123.9" transform="rotate(-90 134.6 123.9)">C23</text>
<text x="141.9" y="122.2" transform="rotate(-90 141.9 122.2)">1</text>
<text x="149.6" y="122.2" transform="rotate(-90 149.6 122.2)">2</text>
<text x="157.2" y="122.2" transform="rotate(-90 157.2 122.2)">3</text>
<text x="164.5" y="123.9" transform="rotate(-90 164.5 123.9)">C25</text>
<text x="174.8" y="122.1">R52</text>
<text x="185.8" y="123.7">R53</text>
<text x="42.9" y="128.5" transform="rotate(-90 42.9 128.5)">1</text>
<text x="50.5" y="128.5" transform="rotate(-90 50.5 128.5)">2</text>
<text x="58.1" y="128.5" transform="rotate(-90 58.1 128.5)">3</text>
<text x="104.6" y="128">+5V</text>
<text x="146.6" y="131.8">GND</text>
<text x="193.5" y="126.7">+5V</text>
<text x="31.8" y="136.9">R13</text>
<text x="99.1" y="136.4">R44</text>
<text x="135.6" y="133.4" transform="rotate(-90 135.6 133.4)">R49</text>
<text x="139.6" y="135.6">MCP6004T-I_SL</text>
<text x="145.3" y="133.1">U11</text>
<text x="163.5" y="133.4" transform="rotate(-90 163.5 133.4)">R50</text>
<text x="188" y="135.1">R54</text>
<text x="47.5" y="138.1">GND</text>
<text x="110.3" y="139.9">R46</text>
<text x="135.6" y="140.7">VOUTA</text>
<text x="135.6" y="143.2">VINA-</text>
<text x="152.8" y="140.7">VOUTD</text>
<text x="152.9" y="143.2">VIND-</text>
<text x="199.2" y="138.6">R55</text>
<text x="45" y="144.5">C67</text>
<text x="97.5" y="144.9" transform="rotate(-90 97.5 144.9)">R42</text>
<text x="135.6" y="145.8">VINA+</text>
<text x="135.6" y="148.3">VDD</text>
<text x="152.9" y="145.8">VIND+</text>
<text x="155.3" y="148.3">VSS</text>
<text x="214.3" y="144.9" transform="rotate(-90 214.3 144.9)">R56</text>
<text x="29.1" y="154.6">R87</text>
<text x="95" y="153.7" transform="rotate(-90 95 153.7)">R43</text>
<text x="135.6" y="150.8">VINB+</text>
<text x="135.6" y="153.4">VINB-</text>
<text x="135.6" y="155.9">VOUTB</text>
<text x="152.8" y="155.9">VOUTC</text>
<text x="152.9" y="153.4">VINC-</text>
<text x="152.9" y="150.8">VINC+</text>
<text x="211.8" y="153.7" transform="rotate(-90 211.8 153.7)">R57</text>
<text x="117.6" y="162" transform="rotate(-90 117.6 162)">C21</text>
<text x="36.1" y="163.5">GND</text>
<text x="133.1" y="162.7" transform="rotate(-90 133.1 162.7)">R48</text>
<text x="164.8" y="162.7" transform="rotate(-90 164.8 162.7)">R51</text>
<text x="146.6" y="171.2">GND</text>
</g>
<g font-size="1.3" fill="#848400">
<text x="110.2" y="34.1" transform="rotate(-90 110.2 34.1)">ADC_OUT_2</text>
<text x="114" y="34.1" transform="rotate(-90 114 34.1)">ADC_OUT_1</text>
<text x="181.3" y="37.9" transform="rotate(-90 181.3 37.9)">ADC_OUT_3</text>
<text x="185.1" y="37.9" transform="rotate(-90 185.1 37.9)">ADC_OUT_4</text>
<text x="79.8" y="68.3">ADC_IN_1</text>
<text x="218.6" y="68.3">ADC_IN_3</text>
<text x="79.8" y="73.4">ADC_IN_2</text>
<text x="218.6" y="73.4">ADC_IN_4</text>
<text x="110.2" y="111.6" transform="rotate(-90 110.2 111.6)">ADC_OUT_6</text>
<text x="114" y="111.6" transform="rotate(-90 114 111.6)">ADC_OUT_5</text>
<text x="181.3" y="115.4" transform="rotate(-90 181.3 115.4)">ADC_OUT_7</text>
<text x="185.1" y="115.4" transform="rotate(-90 185.1 115.4)">ADC_OUT_8</text>
<text x="61.2" y="143.2">ADC_OUT_9</text>
<text x="79.8" y="145.8">ADC_IN_5</text>
<text x="218.6" y="145.8">ADC_IN_7</text>
<text x="79.8" y="150.8">ADC_IN_6</text>
<text x="218.6" y="150.8">ADC_IN_8</text>
</g>
<g font-size="1.3" fill="#840084">
<text x="114.5" y="40.6">5.6kΩ</text>
<text x="132.8" y="36.1" transform="rotate(-90 132.8 36.1)">100nF</text>
<text x="166.3" y="36.1" transform="rotate(-90 166.3 36.1)">100nF</text>
<text x="102" y="42.6">5.6kΩ</text>
<text x="132.8" y="47.5" transform="rotate(-90 132.8 47.5)">100nF</text>
<text x="166.3" y="47.5" transform="rotate(-90 166.3 47.5)">100nF</text>
<text x="173.2" y="46.4">5.6kΩ</text>
<text x="185.6" y="44.4">5.6kΩ</text>
<text x="134.1" y="54.6" transform="rotate(-90 134.1 54.6)">10kΩ</text>
<text x="162" y="54.6" transform="rotate(-90 162 54.6)">10kΩ</text>
<text x="96" y="66.1" transform="rotate(-90 96 66.1)">10kΩ</text>
<text x="212.8" y="66.1" transform="rotate(-90 212.8 66.1)">10kΩ</text>
<text x="96.5" y="78.8" transform="rotate(-90 96.5 78.8)">10kΩ</text>
<text x="131.5" y="83.8" transform="rotate(-90 131.5 83.8)">10kΩ</text>
<text x="163.3" y="83.8" transform="rotate(-90 163.3 83.8)">10kΩ</text>
<text x="213.3" y="78.8" transform="rotate(-90 213.3 78.8)">10kΩ</text>
<text x="119.3" y="85.6" transform="rotate(-90 119.3 85.6)">100nF</text>
<text x="132.8" y="113.5" transform="rotate(-90 132.8 113.5)">100nF</text>
<text x="166.3" y="113.5" transform="rotate(-90 166.3 113.5)">100nF</text>
<text x="114.5" y="118.1">5.6kΩ</text>
<text x="102" y="120.1">5.6kΩ</text>
<text x="132.8" y="125" transform="rotate(-90 132.8 125)">100nF</text>
<text x="166.3" y="125" transform="rotate(-90 166.3 125)">100nF</text>
<text x="173.2" y="123.9">5.6kΩ</text>
<text x="185.6" y="121.9">5.6kΩ</text>
<text x="110.9" y="137.9">2.7kΩ</text>
<text x="134.1" y="132.1" transform="rotate(-90 134.1 132.1)">10kΩ</text>
<text x="162" y="132.1" transform="rotate(-90 162 132.1)">10kΩ</text>
<text x="185.6" y="137.1">2.7kΩ</text>
<text x="199.8" y="136.6">2.7kΩ</text>
<text x="31.7" y="139.1">82kΩ</text>
<text x="96" y="143.5" transform="rotate(-90 96 143.5)">10kΩ</text>
<text x="96.7" y="138.4">2.7kΩ</text>
<text x="212.8" y="143.5" transform="rotate(-90 212.8 143.5)">10kΩ</text>
<text x="42.3" y="146.8">10uF</text>
<text x="47.9" y="146.8">35V</text>
<text x="30.5" y="153.1">10kΩ</text>
<text x="96.5" y="156.2" transform="rotate(-90 96.5 156.2)">10kΩ</text>
<text x="131.5" y="161.3" transform="rotate(-90 131.5 161.3)">10kΩ</text>
<text x="163.3" y="161.3" transform="rotate(-90 163.3 161.3)">10kΩ</text>
<text x="213.3" y="156.2" transform="rotate(-90 213.3 156.2)">10kΩ</text>
<text x="119.3" y="163.1" transform="rotate(-90 119.3 163.1)">100nF</text>
</g>
<g font-size="1.3" fill="#a1a1a1">
<text x="99.1" y="58.9">R12</text>
<text x="185.6" y="59.6">2.7kΩ</text>
<text x="188" y="57.6">R25</text>
<text x="199.8" y="59.1">2.7kΩ</text>
<text x="96.7" y="60.9">2.7kΩ</text>
<text x="110.9" y="62.4">R5</text>
<text x="110.9" y="60.4">2.7kΩ</text>
<text x="199.2" y="61.2">R26</text>
</g>
</svg>
